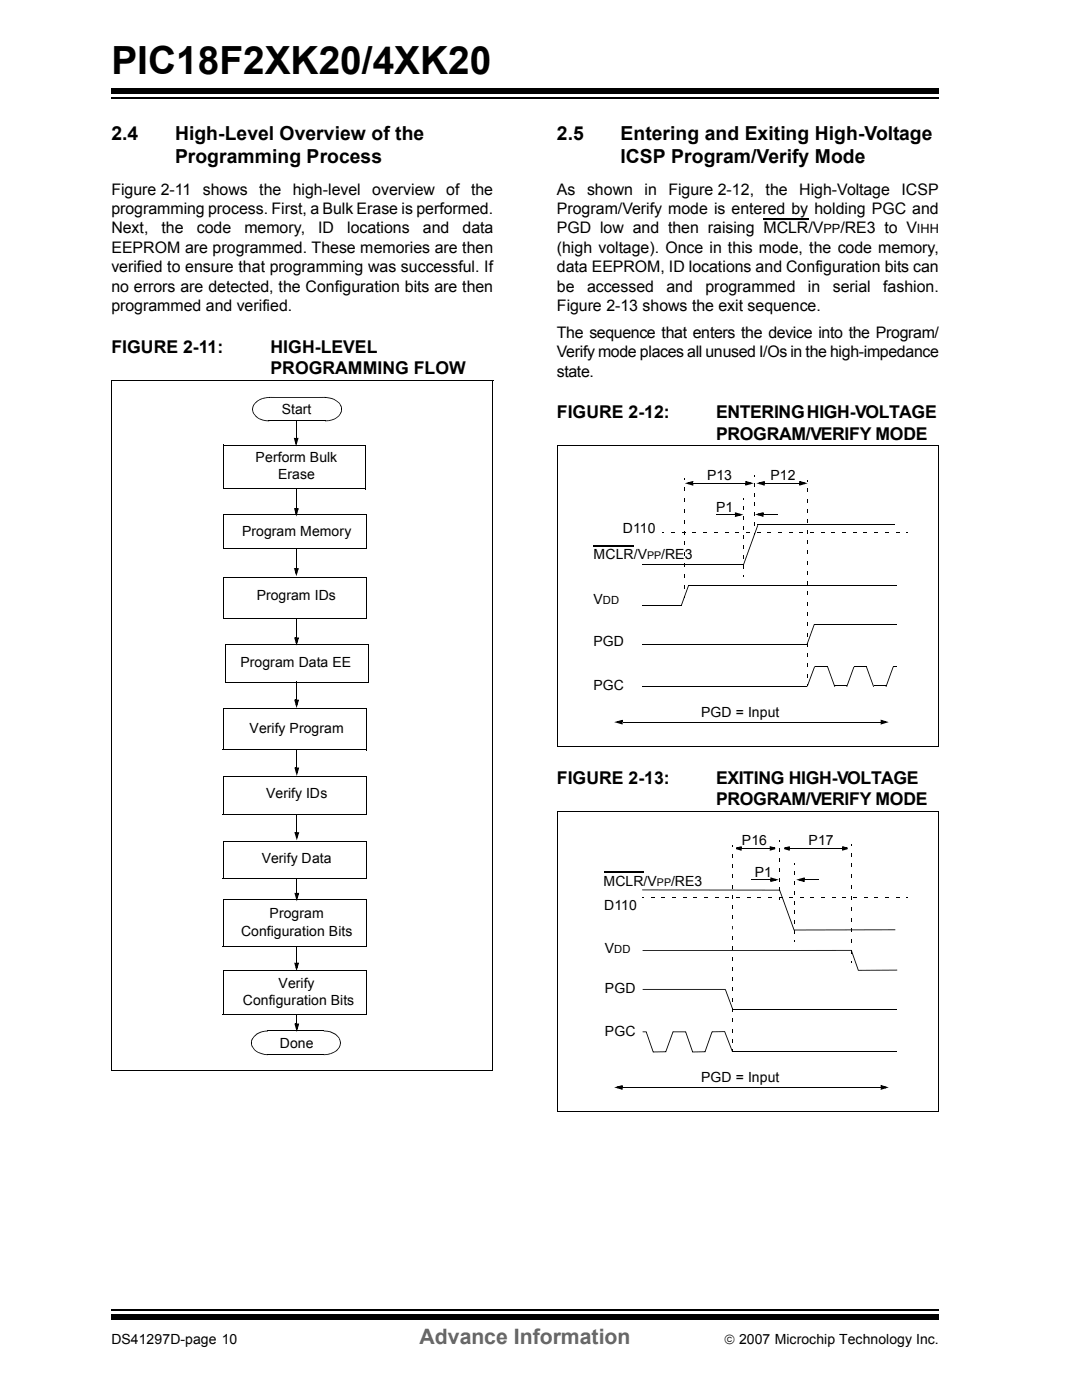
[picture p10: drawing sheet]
<svg xmlns="http://www.w3.org/2000/svg" width="216mm" height="279mm" viewBox="0 0 216 279" stroke-linecap="round" stroke-linejoin="round" font-family="sans-serif">
<path d="M22.2 19.6h165.1" fill="none" stroke="#000" stroke-width=".34"/>
<path d="M22.2 17.7h165.1v1.1h-165.1z" fill="#000"/>
<path d="M22.2 260.4h165.1v5.9h-165.1z" fill="#fff"/>
<path d="M22.2 261.4h165.1" fill="none" stroke="#000" stroke-width=".34"/>
<g fill="#000">
<path d="M52.4 79.4l.6-.1 .1 .2-.6 .1zM53 79.3l.7-.1v.2l-.7 .1zM53.6 79.2l.1 .2zM53.7 79.2l.1 .2zM64.9 79.2v.2zM64.8 79.2l.1 .2zM64.9 79.2a3.8 3.8 0 0 1 3.1 1.5l-.2 .1-.2-.4-.9-.6-1.8-.4zM50.3 81.7l.2 .1zM50.9 80.3l1-.7 .5-.2 .1 .2-1.4 .8-.4 .4-.2 1-.2-.1a1.88 1.88 0 0 1 .6-1.4zM50.3 81.6l.2-.1zM50.3 81.7l.2-.1v.5l-.1 .1zM50.4 82.2l.1-.1 .2 .5h-.2z"/>
<path d="M53.7 83.9l.1 .2zM50.5 82.6l.2-.1 .7 .8 .5 .3 1.8 .3v.2a3.5 3.5 0 0 1-3.2-1.5zM64.8 83.9l.1 .2zM64.9 83.9h.6v.1l-.6 .1zM65.5 83.9l.6-.2 .1 .2-.7 .1zM67.8 80.8l.2-.1 .2 .5-.2 .1zM68.1 81.7l.1 .1zM68.1 81.5l.1 .1zM68 81.2h.2v.5h-.1zM68.1 81.6h.1a2.49 2.49 0 0 1-2 2.3l-.1-.2 .6-.1 .9-.7 .4-.8zM22.2 262.4h165.1v1.1h-165.1z"/>
</g>
<path d="M152.3 43.6h9M53.7 79.3h11.2" fill="none" stroke="#000" stroke-width=".21"/>
<path d="M53.6 84h11.3" fill="none" stroke="#000" stroke-width=".2"/>
<path d="M44.6 102.7h28.5v6.8h-28.5z" fill="#fff"/>
<path d="M44.5 109.5h28.6M44.6 102.7h28.6M44.6 102.6v6.9M73.1 102.7v6.9" fill="none" stroke="#000" stroke-width=".2"/>
<path d="M44.6 115.2h28.6v8.2h-28.6z" fill="#fff"/>
<path d="M44.6 115.2h28.6M44.6 115.1v8.3M59.1 109.6v3.8M73.2 115.2v8.3M44.5 123.4h28.7" fill="none" stroke="#000" stroke-width=".2"/>
<path d="M58.9 113.4h.2v.3h-.2zM59.1 109.5l.1 .1zM58.6 113.4l.5 .1 .2 .9h-.3l.2-.9 .4 .1-.5 .1v-.3h.5l-.5 1.6z" fill="#000"/>
<path d="M58.9 113.6h.5l-.3 .8z" fill="#000"/>
<path d="M45 128.7h28.6v7.5h-28.6z" fill="#fff"/>
<path d="M45 136.2h28.6M45 128.7h28.7M45 128.6v7.6M73.6 128.7v7.5" fill="none" stroke="#000" stroke-width=".2"/>
<path d="M44.5 141.4h28.6v8.3h-28.6z" fill="#fff"/>
<path d="M44.4 149.7h28.7M44.5 141.4h28.7M44.5 141.4v8.3M73.1 141.4v8.3" fill="none" stroke="#000" stroke-width=".2"/>
<path d="M44.5 155h28.6v7.5h-28.6z" fill="#fff"/>
<path d="M44.5 155h28.7M44.5 154.9v7.6M73.1 155v7.6M44.4 162.5h28.7" fill="none" stroke="#000" stroke-width=".2"/>
<path d="M44.5 168h28.6v7.3h-28.6z" fill="#fff"/>
<path d="M44.4 175.3h28.7M44.5 168h28.7M44.5 167.9v7.4M73.1 168v7.4" fill="none" stroke="#000" stroke-width=".2"/>
<path d="M44.5 179.6h28.6v9.3h-28.6z" fill="#fff"/>
<path d="M44.5 179.6h28.7M44.5 179.5v9.4M73.1 179.6v9.4M44.4 188.9h28.7" fill="none" stroke="#000" stroke-width=".2"/>
<path d="M44.5 193.7h28.6v8.7h-28.6z" fill="#fff"/>
<path d="M44.5 193.7h28.7M44.5 193.6v8.8M73.1 193.7v8.8M44.4 202.4h28.7M53.4 205.8h11.3M53.4 210.5h11.3" fill="none" stroke="#000" stroke-width=".2"/>
<g fill="#000">
<path d="M50.1 208.2l.1 .1zM50.7 206.8l.4-.5 1.1-.5v.2l-1.4 .9-.5 .8-.1 .5h-.1v-.6zM50.1 208l.1 .1zM50.1 208.1h.1l.1 .5h-.2zM50.1 208.6l.2-.1 .2 .5-.2 .1zM52.2 205.8l.6-.1 .1 .2-.7 .1zM52.8 205.7h.7v.1l-.7 .1zM53.5 205.7l.1 .1zM53.5 210.4l.1 .2zM50.3 209.1l.2-.1 .3 .4 .8 .6 1.9 .4v.2a3.6 3.6 0 0 1-3.2-1.5zM64.5 205.7l.1 .1zM64.5 210.4l.1 .2z"/>
<path d="M64.6 205.7a3.6 3.6 0 0 1 3.2 1.5l-.2 .1-.7-.8-1-.5-1.3-.2zM64.6 210.4h.7v.1l-.7 .1zM65.3 210.4l.6-.2 .1 .2-.7 .1zM67.6 207.3l.2-.1 .1 .5h-.1zM67.8 207.7h.1l.1 .5h-.1zM67.9 208.2l.1 .1zM67.9 208l.1 .1zM67.9 208.1h.1a2.52 2.52 0 0 1-2 2.3l-.1-.2 .5-.2 .9-.6 .3-.4z"/>
</g>
<path d="M44.7 88.8h28.2v8.8h-28.2z" fill="#fff"/>
<g fill="none" stroke="#000" stroke-width=".2">
<path d="M22.3 76h76.1M22.3 75.9v137.6M98.3 76v137.6M44.6 97.6h28.3M44.7 88.8h28.3M44.7 88.7v8.9M59.1 83.9v3.6M59.1 97.6v3.9M72.9 88.8v8.8M111.2 88.9v60.1M111.2 89h76.1M138.3 96.4h10.4"/>
<path d="M152.6 96.4h6.9M187.2 89v60.1M128.1 112.7h20.3M137.4 116.8h41.6M142.9 102.7h3.7M151.2 104.7h27.4M152.4 102.7h2.8M59.2 123.3v4M59.2 136.1v3.6M128.2 128.5h32.8M128.2 120.7h7.8M128.2 136.9h32.8"/>
<path d="M162.6 124.6h16.4M162.6 133h2.5M166.5 136.8h2.5M170.3 133h2.6M174.3 136.8h2.6M59.2 149.6v3.7M111.1 149h76.1M124.2 144.1h51.5M59.2 162.5v3.6M59.2 175.2v3.1M111.2 161.8v60.1M111.2 161.9h76.1"/>
<path d="M148 169.3h5.6M149.9 175.6h3.8M157.6 169.3h10.4M160.6 175.6h2.8M187.2 161.9v60.1M59.2 189.1v3.1M128.2 197.5h16.6M22.2 213.5h76.1M124.2 217h51.5M146.1 209.8h32.8M146.2 201.4h32.8M111.1 221.9h76.1"/>
</g>
<g fill="#000">
<path d="M58.8 87.4h.3v.3h-.3zM58.6 87.4l.4 .1 .3 .9-.4 .1 .3-1 .3 .1-.4 .1v-.3h.5l-.5 1.7zM136.5 97.3h.2v.7h-.2zM136.5 95.5h.2v.4h-.2zM138 96.2h.3v.2h-.3zM136.7 96.4l1.6-.4-.1 .4-.9 .2-.1-.3 1 .2-.1 .4-.1-.5h.3v.5zM148.3 99.5h.2v.3h-.2zM148.7 96l1.7 .4-1.7 .5 .1-.4 .9-.2 .1 .3-1-.2 .1-.4 .2 .4h-.4zM148.7 96.4h.4v.3h-.4zM150.5 98.4h.2v.6h-.2zM150.5 96.4h.2v.6h-.2zM150.5 94.7h.2v.4h-.2z"/>
<path d="M152.3 96.2h.3v.2h-.3zM150.9 96.4l1.7-.4-.1 .4-.9 .2-.1-.3 1 .2-.1 .4-.1-.5h.3v.5zM159.5 96l1.7 .4-1.7 .5 .1-.4 .9-.2 .1 .3-1-.2 .1-.4 .1 .4h-.3zM159.5 96.4h.3v.3h-.3zM161.1 97.6h.1v.6h-.1zM161.1 95.8h.1v.4h-.1zM58.9 101.4h.2v.3h-.2zM58.7 101.4l.4 .1 .2 .9-.3 .1 .2-1 .4 .1-.5 .1v-.3h.5l-.5 1.7zM132.2 106.3h.3v.1h-.3zM133.9 106.3h.8v.1h-.8zM136.1 106.3h.7v.1h-.7zM136.5 118.9h.2v.3h-.2z"/>
<path d="M136.5 116.7h.2v.7h-.2zM136.5 114.6h.2v.7h-.2zM136.5 112.4h.2v.7h-.2zM136.5 110.3h.2v.7h-.2zM136.5 108.1h.2v.7h-.2zM136.5 105.9h.2v.8h-.2zM136.5 103.8h.2v.7h-.2zM136.5 101.6h.2v.7h-.2zM136.5 99.5h.2v.7h-.2zM137.3 116.8h.2l-1.4 4-.2-.1zM138.2 106.3h.7v.1h-.7zM140.3 106.2h.8v.2h-.8z"/>
<path d="M142.5 106.2h.7v.2h-.7zM144.6 106.2h.7v.2h-.7zM146.6 102.2l1.7 .5-1.7 .5 .2-.4 .9-.3v.4l-.9-.3 .1-.3 .1 .4h-.4zM146.6 102.7h.4v.3h-.4zM146.7 106.2h.7v.2h-.7zM148.3 114.7h.2v.3h-.2zM148.3 112.7h.2v.7h-.2zM148.3 110.8h.2v.6h-.2zM148.3 108.9h.2v.6h-.2zM148.3 106.9h.2v.7h-.2zM148.3 105h.2v.6h-.2zM148.3 103.1h.2v.6h-.2z"/>
<path d="M148.3 101.1h.2v.6h-.2zM148.9 106.2h.7v.2h-.7zM150.5 106.3h.2v.4h-.2zM150.5 104.3h.2v.7h-.2zM150.5 102.3h.2v.7h-.2zM150.5 100.3h.2v.7h-.2zM151 106.2h.7v.2h-.7zM151.1 104.8h.2l-2.9 8-.1-.1zM152 102.4h.4v.3h-.4zM150.7 102.7l1.7-.5-.2 .4-.9 .2v-.3l.9 .3-.1 .3-.1-.4h.4v.4zM153.2 106.2h.6v.2h-.6zM155.3 106.2h.7v.2h-.7z"/>
<path d="M157.4 106.2h.7v.2h-.7zM159.6 106.2h.7v.2h-.7zM161 118.1h.2v.7h-.2zM161 116h.2v.7h-.2zM161 114h.2v.7h-.2zM161 111.9h.2v.7h-.2zM161 109.9h.2v.6h-.2zM161 107.8h.2v.7h-.2zM161 105.8h.2v.6h-.2zM161.1 103.7h.1v.7h-.1zM161.1 101.7h.1v.6h-.1zM161.1 99.6h.1v.7h-.1z"/>
<path d="M161.7 106.2h.7v.2h-.7zM163.8 106.2h.7v.2h-.7zM165.9 106.2h.8v.2h-.8zM168.1 106.2h.7v.2h-.7zM170.2 106.2h.7v.2h-.7zM172.3 106.2h.8v.2h-.8zM174.5 106.2h.7v.2h-.7zM176.6 106.2h.7v.2h-.7zM178.8 106.2h.7v.2h-.7zM180.9 106.2h.3v.2h-.3zM58.9 139.6h.3v.4h-.3zM58.9 127.2h.3v.4h-.3z"/>
<path d="M58.7 139.6l.4 .2 .3 .8-.4 .1 .3-.9h.3l-.4 .2v-.4h.4l-.4 1.7zM58.7 127.2l.4 .2 .3 .8-.4 .1 .3-.9h.3l-.4 .2v-.4h.5l-.5 1.6zM161 136.6h.2v.3h-.2zM161 134.5h.2v.7h-.2zM161 132.5h.2v.7h-.2zM161 130.4h.2v.7h-.2zM161 128.4h.2v.6h-.2zM161 126.3h.2v.7h-.2zM161 124.3h.2v.6h-.2zM161 122.2h.2v.7h-.2zM161 120.2h.2v.6h-.2zM162.4 124.6h.2l-1.5 4h-.1z"/>
<path d="M162.5 133h.1l-1.4 4h-.2zM165.1 133.1h.1l1.5 3.9-.2 .1zM170.3 133.1h.2l-1.5 4-.1-.1zM172.8 133.1h.2l1.4 3.9-.2 .1zM178.2 132.9h.7v.2h-.7zM178.1 133.1h.2l-1.4 4-.2-.1zM59 153.2h.2v.3h-.2zM58.8 153.2l.3 .1 .3 .9-.3 .1 .2-1 .3 .1-.4 .1v-.3h.5l-.5 1.7zM123.9 143.9h.3v.2h-.3zM122.6 144.1l1.6-.4-.1 .3-.9 .3-.1-.4 1 .3-.1 .3-.1-.4h.3v.5zM175.7 143.6l1.6 .5-1.6 .5 .2-.4 .8-.3 .1 .4-.9-.3v-.3l.2 .4h-.4zM175.7 144.1h.4v.3h-.4z"/>
<path d="M59 166.1h.2v.3h-.2zM59 178.2h.2v.3h-.2zM58.7 166.1l.4 .1 .3 .9h-.3l.2-.9 .3 .1-.4 .1v-.3h.5l-.5 1.6zM58.8 178.2l.3 .1 .3 .9-.3 .1 .2-1 .3 .1-.4 .1v-.3h.5l-.5 1.7zM128.1 179.1h.4v.2h-.4zM128.1 177.5l27.6 .1-27.6 .1zM129.9 179.1h.7v.2h-.7zM132 179.1h.7v.2h-.7zM134.1 179.1h.7v.2h-.7zM136.3 179.1h.6v.2h-.6zM138.4 179.1h.7v.2h-.7zM140.5 179.1h.7v.2h-.7z"/>
<path d="M142.6 179.1h.7v.2h-.7zM144.8 179.1h.7v.2h-.7zM146 178.6h.2v.7h-.2zM146 176.6h.2v.7h-.2zM146 174.5h.2v.7h-.2zM146 172.5h.2v.7h-.2zM146 170.4h.2v.7h-.2zM146 168.7h.2v.4h-.2zM146.9 179.1h.7v.2h-.7zM147.7 169.1h.3v.2h-.3zM146.9 169.1l1.1-.2-.1 .4-.9 .2v-.4l.9 .3-.1 .3-.1-.4h.3v.5l-1.1-.3zM149 179.1h.7v.2h-.7z"/>
<path d="M151.1 179.1h.7v.2h-.7zM153.2 179.1h.8v.2h-.8zM153.6 168.9l1.1 .2v.4l-1.1 .3 .1-.4 .9-.3v.4l-.9-.2 .1-.4 .1 .4h-.3zM153.6 169.3h.3v.3h-.3zM153.7 175.1l1.7 .5-1.7 .4 .1-.3 .9-.3 .1 .3-1-.2 .1-.4 .2 .5h-.4zM153.7 175.6h.4v.2h-.4zM155.4 179.1h.7v.2h-.7zM155.5 179.2h.2v.3h-.2zM155.5 177.2h.2v.7h-.2zM155.5 175.2h.2v.7h-.2zM155.5 173.2h.2v.7h-.2zM155.5 171.3h.2v.6h-.2z"/>
<path d="M155.5 169.3h.2v.6h-.2zM155.5 167.6h.2v.4h-.2zM155.5 177.7l.2-.1 2.8 8v.1zM157.3 169.1h.3v.2h-.3zM157.5 179.1h.7v.2h-.7zM156.5 169.1l1.1-.2-.1 .4-.9 .2v-.4l.9 .3-.1 .3-.1-.4h.3v.5l-1.1-.3zM158.4 177.9h.1v.6h-.1zM158.4 175.9h.1v.7h-.1zM158.4 174h.1v.6h-.1zM158.4 172.4h.1v.3h-.1zM159.6 179.1h.8v.2h-.8zM160.2 175.3h.4v.3h-.4z"/>
<path d="M158.9 175.6l1.7-.5-.2 .4-.8 .2-.1-.3 .9 .3v.3l-.2-.4h.4v.4zM161.8 179.1h.7v.2h-.7zM163.9 179.1h.7v.2h-.7zM166 179.1h.7v.2h-.7zM168 168.9l1.1 .2v.4l-1.1 .3 .1-.4 .9-.3v.4l-.9-.2 .1-.4 .2 .4h-.4zM168 169.3h.4v.3h-.4zM168.1 179.1h.7v.2h-.7zM169.8 178.8h.2v.7h-.2zM169.8 176.7h.2v.7h-.2zM169.8 174.5h.2v.7h-.2zM169.8 172.4h.2v.7h-.2zM169.8 170.2h.2v.7h-.2z"/>
<path d="M169.8 168.4h.2v.4h-.2zM170.3 179.1h.7v.2h-.7zM172.4 179.1h.7v.2h-.7zM174.5 179.1h.7v.2h-.7zM176.7 179.1h.6v.2h-.6zM178.8 179.1h.7v.2h-.7zM180.9 179.1h.3v.2h-.3zM58.9 192.1h.3v.4h-.3zM58.7 192.1l.4 .1 .3 .9-.4 .1 .3-1 .3 .1-.4 .2v-.4h.4l-.4 1.7zM128.2 189.6l41.8 .1-41.8 .1zM144.7 197.5h.1l1.5 3.9-.1 .1zM146 182.7h.2v.7h-.2z"/>
<path d="M146 180.7h.2v.7h-.2zM146.1 199.2h.2v.7h-.2zM146.1 197.1h.2v.7h-.2zM146.1 195.1h.2v.7h-.2zM146.1 193h.2v.7h-.2zM146.1 191h.2v.7h-.2zM146.1 188.9h.2v.7h-.2zM146.1 186.9h.2v.7h-.2zM158.4 187.6h.1v.3h-.1zM158.4 185.6h.1v.7h-.1zM158.4 183.7h.1v.6h-.1zM158.4 181.8h.1v.6h-.1z"/>
<path d="M158.4 179.8h.1v.6h-.1zM169.8 191.8h.2v.3h-.2zM169.8 189.6h.2v.7h-.2zM169.8 187.5h.2v.7h-.2zM169.8 185.3h.2v.7h-.2zM169.8 183.1h.2v.8h-.2zM169.8 181h.2v.7h-.2zM169.8 189.7h.2l1.4 3.9-.1 .1zM59 204.3h.2v.3h-.2zM59.1 202.4h.2v2h-.2zM58.8 204.3l.3 .1 .3 .9-.3 .1 .2-1 .3 .1-.4 .1v-.3h.5l-.5 1.7zM123.9 216.8h.3v.2h-.3z"/>
<path d="M122.6 217l1.6-.5-.1 .4-.9 .3-.1-.4 1 .3-.1 .3-.1-.4h.3v.5zM128.2 205.8h.8l1.4 4.1-.1 .1v-.1l2.5-.1 .1 .1h-.1l1.4-4.1h2.7l1.4 4.1-.1 .1v-.1l2.5-.1 .1 .1h-.2l1.5-4.1 2.6 .1-2.6 .1v-.2l.1 .2-1.4 4h-2.6l-1.5-4 .2-.1-2.6 .1v-.2l.1 .2-1.5 4h-2.6l-1.4-4 .1-.1-.8 .1zM144.5 205.9h.2l1.5 3.9-.1 .1zM146.1 203.3h.2v.7h-.2zM146.1 201.2h.2v.7h-.2zM146.1 209.4h.2v.4h-.2zM146.1 207.4h.2v.7h-.2zM146.1 205.3h.2v.8h-.2zM175.7 216.5l1.6 .5-1.6 .5 .2-.4 .8-.3 .1 .4-.9-.3v-.3l.2 .4h-.4zM175.7 217h.4v.3h-.4z"/>
</g>
<g fill="#000">
<path d="M58.8 87.6h.6l-.3 .8zM137.3 96.4l.9-.2v.5zM148.9 96.2l.9 .2-.9 .3zM151.6 96.4l.8-.2v.5zM159.6 96.2l.9 .2-.9 .3zM58.9 101.6h.5l-.3 .9zM146.8 102.5l.9 .2-.9 .3zM151.3 102.7l.9-.3v.5zM58.9 139.8h.5l-.2 .9zM58.9 127.4h.5l-.2 .8zM59 153.3h.5l-.3 .9zM123.2 144.1l.9-.2v.5z"/>
<path d="M175.9 143.9l.8 .2-.8 .3zM59 166.3h.5l-.3 .8zM59 178.4h.5l-.3 .9zM146.9 169.3l.9-.2v.5zM153.8 169.1l.8 .2-.8 .3zM153.9 175.3l.9 .3-.9 .2zM156.5 169.3l.9-.2v.5zM159.5 175.6l.9-.3v.5zM168.2 169.1l.9 .2-.9 .3zM58.9 192.3h.5l-.2 .9zM146 184.8h.2l.1 .7h-.2zM59 204.4h.5l-.3 .9z"/>
<path d="M123.2 217l.9-.2v.5zM175.9 216.8l.8 .2-.8 .3z"/>
</g>
<path d="M118.4 108.9h8M120.4 174.1h8M158.5 185.6h20.1M171.3 193.6h7.7" fill="none" stroke="#000" stroke-width=".21"/>
<text font-size="7.7" x="22.2" y="14.7">PIC18F2XK20/4XK20</text>
<text font-size="4.2" fill="#656565" x="83.7" y="268.2">Advance Information</text>
<g font-size="3.9">
<text x="22.2" y="28">2.4</text>
<text x="34.9" y="28">High-Level Overview of the</text>
<text x="111.1" y="28">2.5</text>
<text x="123.8" y="28">Entering and Exiting High-Voltage</text>
<text x="34.9" y="32.6">Programming Process</text>
<text x="123.8" y="32.6">ICSP Program/Verify Mode</text>
</g>
<g font-size="3.5">
<text x="22.2" y="70.5">FIGURE 2-11:</text>
<text x="54" y="70.5">HIGH-LEVEL</text>
<text x="54" y="74.7">PROGRAMMING FLOW</text>
<text x="111.1" y="83.5">FIGURE 2-12:</text>
<text x="142.9" y="83.5">ENTERING HIGH-VOLTAGE</text>
<text x="142.9" y="87.7">PROGRAM/VERIFY MODE</text>
<text x="111.1" y="156.4">FIGURE 2-13:</text>
<text x="142.9" y="156.4">EXITING HIGH-VOLTAGE</text>
<text x="142.9" y="160.6">PROGRAM/VERIFY MODE</text>
</g>
<g font-size="3.2">
<text x="22.2" y="38.8">Figure 2-11</text>
<text x="40.5" y="38.8">shows</text>
<text x="51.7" y="38.8">the</text>
<text x="58.4" y="38.8">high-level</text>
<text x="74.3" y="38.8">overview</text>
<text x="89.1" y="38.8">of the</text>
<text x="111.1" y="38.8">As</text>
<text x="117.1" y="38.8">shown</text>
<text x="128.6" y="38.8">in</text>
<text x="133.4" y="38.8">Figure 2-12,</text>
<text x="152.8" y="38.8">the</text>
<text x="159.5" y="38.8">High-Voltage</text>
<text x="179.9" y="38.8">ICSP</text>
<text x="22.2" y="42.7">programming process. First, a Bulk Erase is performed.</text>
<text x="22.2" y="46.6">Next,</text>
<text x="32.2" y="46.6">the</text>
<text x="39.3" y="46.6">code</text>
<text x="48.8" y="46.6">memory,</text>
<text x="63.5" y="46.6">ID</text>
<text x="69.3" y="46.6">locations</text>
<text x="84.4" y="46.6">and</text>
<text x="92.3" y="46.6">data</text>
<text x="111.1" y="42.7">Program/Verify mode is entered by holding PGC and</text>
<text x="111.1" y="46.6">PGD low and then raising MCLR/V</text>
<text x="167.7" y="46.6">/RE3 to V</text>
<text x="22.2" y="50.5">EEPROM are programmed. These memories are then</text>
<text x="111.1" y="50.5">(high voltage). Once in this mode, the code memory,</text>
<text x="22.2" y="54.3">verified to ensure that programming was successful. If</text>
<text x="22.2" y="58.2">no errors are detected, the Configuration bits are then</text>
<text x="111.1" y="54.3">data EEPROM, ID locations and Configuration bits can</text>
<text x="111.1" y="58.2">be</text>
<text x="117.1" y="58.2">accessed</text>
<text x="133" y="58.2">and</text>
<text x="140.8" y="58.2">programmed</text>
<text x="161.2" y="58.2">in</text>
<text x="166.2" y="58.2">serial</text>
<text x="176.3" y="58.2">fashion.</text>
<text x="22.2" y="62.1">programmed and verified.</text>
<text x="111.1" y="62.1">Figure 2-13 shows the exit sequence.</text>
<text x="111.1" y="67.4">The sequence that enters the device into the Program/</text>
<text x="111.1" y="71.3">Verify mode places all unused I/Os in the high-impedance</text>
<text x="111.1" y="75.2">state.</text>
</g>
<g font-size="2.8">
<text x="56.2" y="82.6">Start</text>
<text x="51" y="92.2">Perform Bulk</text>
<text x="55.5" y="95.5">Erase</text>
<text x="141.1" y="95.8">P13</text>
<text x="153.7" y="95.8">P12</text>
<text x="48.3" y="106.9">Program Memory</text>
<text x="124.3" y="106.3">D110</text>
<text x="142.9" y="102.2">P1</text>
<text x="118.4" y="111.6">MCLR/V</text>
<text x="132" y="111.6">/RE3</text>
<text x="51.2" y="119.7">Program IDs</text>
<text x="118.4" y="120.5">V</text>
<text x="118.4" y="129">PGD</text>
<text x="48" y="133.1">Program Data EE</text>
<text x="118.4" y="137.6">PGC</text>
<text x="139.9" y="143.1">PGD = Input</text>
<text x="49.8" y="146.3">Verify Program</text>
<text x="53.1" y="159.2">Verify IDs</text>
<text x="52.2" y="172.3">Verify Data</text>
<text x="148" y="168.7">P16</text>
<text x="161.3" y="168.7">P17</text>
<text x="120.4" y="176.8">MCLR/V</text>
<text x="133.9" y="176.8">/RE3</text>
<text x="150.6" y="174.9">P1</text>
<text x="53.8" y="183.2">Program</text>
<text x="120.6" y="181.7">D110</text>
<text x="48.1" y="186.9">Configuration Bits</text>
<text x="120.7" y="190.2">V</text>
<text x="55.6" y="197.1">Verify</text>
<text x="48.5" y="200.6">Configuration Bits</text>
<text x="120.7" y="198.1">PGD</text>
<text x="55.8" y="209.1">Done</text>
<text x="120.7" y="206.8">PGC</text>
<text x="139.9" y="216">PGD = Input</text>
<text x="22.2" y="268.2">DS41297D-page 10</text>
<text x="144.5" y="268.2">© 2007 Microchip Technology Inc.</text>
</g>
<g font-size="2.5">
<text x="164.3" y="46.6">PP</text>
<text x="183" y="46.6">IHH</text>
</g>
<g font-size="2.2">
<text x="120.3" y="120.5">DD</text>
<text x="122.6" y="190.2">DD</text>
</g>
<g font-size="2.1">
<text x="129.1" y="111.6">PP</text>
<text x="131.1" y="176.8">PP</text>
</g>
</svg>
